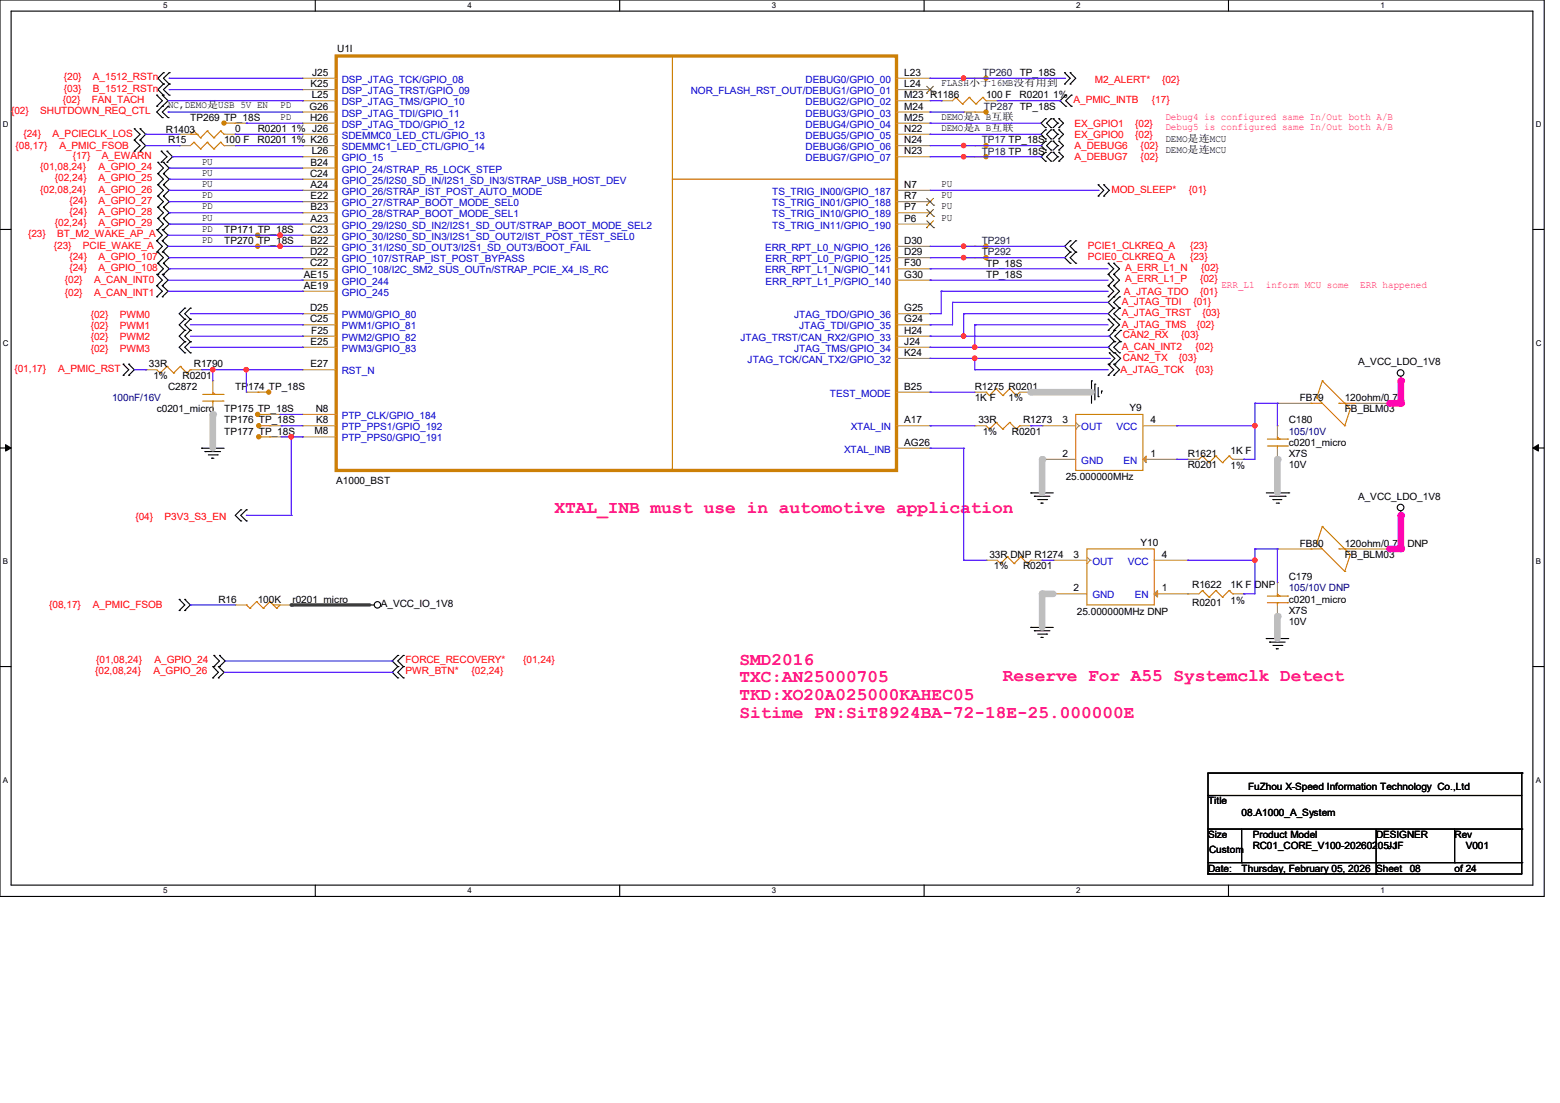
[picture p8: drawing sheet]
<svg xmlns="http://www.w3.org/2000/svg" width="297mm" height="210mm" viewBox="0 0 297 210" stroke-linecap="round" stroke-linejoin="round" font-family="sans-serif">
<path d="M0 0h294v170.7h-294zM2.1 2.1h289.7v166.4h-289.7z" fill="none" stroke="#000" stroke-width=".21"/>
<g fill="#fff">
<path d="M31.1 .2h.8v1.7h-.8z"/>
<path d="M31.1 168.7h.8v1.7h-.8z"/>
</g>
<path d="M60 0v2.1M60 168.5v2.1" fill="none" stroke="#000" stroke-width=".21"/>
<g fill="#fff">
<path d="M89 .2h.8v1.7h-.8z"/>
<path d="M89 168.7h.8v1.7h-.8z"/>
</g>
<path d="M118 0v2.1M118 168.5v2.1" fill="none" stroke="#000" stroke-width=".21"/>
<g fill="#fff">
<path d="M146.9 .2h.8v1.7h-.8z"/>
<path d="M146.9 168.7h.8v1.7h-.8z"/>
</g>
<path d="M175.9 0v2.1M175.9 168.5v2.1" fill="none" stroke="#000" stroke-width=".21"/>
<g fill="#fff">
<path d="M204.9 .2h.8v1.7h-.8z"/>
<path d="M204.9 168.7h.8v1.7h-.8z"/>
</g>
<path d="M233.9 0v2.1M233.9 168.5v2.1" fill="none" stroke="#000" stroke-width=".21"/>
<g fill="#fff">
<path d="M262.8 .2h.9v1.7h-.9z"/>
<path d="M262.8 168.7h.9v1.7h-.9z"/>
<path d="M.6 22.9h1v1.7h-1z"/>
<path d="M292.4 22.9h1.1v1.7h-1.1z"/>
<path d="M.6 64.5h1v1.7h-1z"/>
<path d="M292.4 64.5h1.1v1.7h-1.1z"/>
</g>
<path d="M0 43.7h2.1M291.8 43.7h2.2" fill="none" stroke="#000" stroke-width=".21"/>
<g fill="#fff">
<path d="M.6 106.1h.9v1.7h-.9z"/>
<path d="M292.4 106.1h1v1.7h-1z"/>
</g>
<path d="M0 85.3h2.1M291.8 85.3h2.2" fill="none" stroke="#000" stroke-width=".21"/>
<path d="M1.1 84.7l1 .6-1 .6zM291.8 85.3l1.1-.6v1.2z" fill="#000" stroke="#000" stroke-width=".19"/>
<g fill="#fff">
<path d="M.6 147.7h.9v1.7h-.9z"/>
<path d="M292.4 147.7h1v1.7h-1z"/>
</g>
<g fill="none" stroke="#000" stroke-width=".21">
<path d="M29.8 18.1h.1M29.8 18.1l1.1 1.1-1.1 1M30.9 18.1h.1M30.9 18.1l1.1 1.1-1.1 1M31.1 16h.1M31.1 13.8h.1M31.1 18.1h.1M31.1 13.8l-1 1.1 1 1.1M31.1 16l-1 1.1 1 1M32.2 16h.1M32.2 13.8h.1M32.2 18.1h.1"/>
<path d="M32.2 13.8l-1.1 1.1 1.1 1.1M32.2 16l-1.1 1.1 1.1 1M202.7 13.8h.1M202.7 16h.1M202.7 13.8l1.1 1.1-1.1 1.1M202.9 18.1h.1M202.9 18.1l-1.1 1.1 1.1 1M203.8 13.8h.1M203.8 16h.1M203.8 13.8l1 1.1-1 1.1M204 18.1h.1M204 18.1l-1.1 1.1 1.1 1"/>
<path d="M25.6 24.5h.1M25.6 26.7h.1M25.6 28.8h.1M25.6 24.5l1.1 1.1-1.1 1.1M25.6 26.7l1.1 1-1.1 1.1M26.7 26.7h.1M26.7 24.5h.1M26.7 28.8h.1M26.7 24.5l1 1.1-1 1.1M26.7 26.7l1 1-1 1.1M29.8 20.2h.1M30.1 30.9h.1"/>
<path d="M30.1 33.1h.1M30.1 35.2h.1M30.1 37.3h.1M30.1 39.5h.1M30.1 30.9l1 1.1-1 1.1M30.1 33.1l1 1-1 1.1M30.1 35.2l1 1-1 1.1M30.1 37.3l1 1.1-1 1.1M30.1 39.5l1 1-1 1.1M30.7 28.8h.1M30.7 30.9h.1M30.7 28.8l1.1 1-1.1 1.1"/>
<path d="M30.9 20.2h.1M30.9 22.4h.1M30.9 20.2l-1.1 1.1 1.1 1.1M31.1 33.1h.1M31.1 30.9h.1M31.1 35.2h.1M31.1 37.3h.1M31.1 39.5h.1M31.1 30.9l1.1 1.1-1.1 1.1M31.1 33.1l1.1 1-1.1 1.1M31.1 35.2l1.1 1-1.1 1.1M31.1 37.3l1.1 1.1-1.1 1.1"/>
<path d="M31.1 39.5l1.1 1-1.1 1.1M31.8 30.9h.1M31.8 28.8h.1M31.8 28.8l1.1 1-1.1 1.1M32 20.2h.1M32 22.4h.1M32 20.2l-1.1 1.1 1.1 1.1M199.1 26.9h.1M199.1 28.6h.1M199.1 29h.1M199.1 30.7h.1M199.1 24.7h.1"/>
<path d="M199.1 26.5h.1M199.1 22.6h.1M199.1 24.3h.1M199.1 26.9l-.9 .8 .9 .9M199.1 29l-.9 .8 .9 .9M199.1 24.7l-.9 .9 .9 .9M199.1 22.6l-.9 .9 .9 .8M200.1 26.9h.1M200.1 28.6h.1M200.1 29h.1M200.1 30.7h.1M200.1 24.7h.1"/>
<path d="M200.1 26.5h.1M200.1 22.6h.1M200.1 24.3h.1M200.1 26.9l-.8 .8 .8 .9M200.1 29l-.8 .8 .8 .9M200.1 24.7l-.8 .9 .8 .9M200.1 22.6l-.8 .9 .8 .8M200.5 26.9h.1M200.5 29h.1M200.5 24.7h.1M200.5 22.6h.1M200.5 29l.9 .8"/>
<path d="M200.5 26.9l.9 .8M200.5 24.7l.9 .9M200.5 22.6l.9 .9M201.4 27.7h.1M201.4 29.8h.1M201.4 25.6h.1M201.4 23.5h.1M201.4 27.7l-.9 .9M201.4 29.8l-.9 .9M201.4 23.5l-.9 .8M201.4 25.6l-.9 .9M201.6 28.6h.1"/>
<path d="M201.6 26.9h.1M201.6 30.7h.1M201.6 29h.1M201.6 26.5h.1M201.6 24.7h.1M201.6 24.3h.1M201.6 22.6h.1M201.6 26.9l.9 .8-.9 .9M201.6 24.7l.9 .9-.9 .9M201.6 29l.9 .8-.9 .9M201.6 22.6l.9 .9-.9 .8M202.9 20.2h.1"/>
<path d="M204 20.2h.1M209.1 35.2h.1M209.1 37.3h.1M209.1 35.2l1 1-1 1.1M210.1 35.2h.1M210.1 37.3h.1M210.1 35.2l1.1 1-1.1 1.1M29.8 52.2h.1M29.8 54.4h.1M29.8 56.5h.1M29.8 43.7h.1M29.8 45.8h.1"/>
<path d="M29.8 48h.1M29.8 52.2l1.1 1.1-1.1 1.1M29.8 54.4l1.1 1.1-1.1 1M29.8 43.7l1.1 1.1-1.1 1M29.8 45.8l1.1 1.1-1.1 1.1M30.1 41.6h.1M30.1 48h.1M30.1 50.1h.1M30.1 52.2h.1M30.1 43.7h.1M30.1 48l1 1.1-1 1M30.1 50.1l1 1.1-1 1"/>
<path d="M30.1 41.6l1 1.1-1 1M30.9 54.4h.1M30.9 52.2h.1M30.9 56.5h.1M30.9 45.8h.1M30.9 43.7h.1M30.9 48h.1M30.9 52.2l1.1 1.1-1.1 1.1M30.9 54.4l1.1 1.1-1.1 1M30.9 43.7l1.1 1.1-1.1 1M30.9 45.8l1.1 1.1-1.1 1.1M31.1 41.6h.1"/>
<path d="M31.1 50.1h.1M31.1 48h.1M31.1 52.2h.1M31.1 43.7h.1M31.1 48l1.1 1.1-1.1 1M31.1 50.1l1.1 1.1-1.1 1M31.1 41.6l1.1 1.1-1.1 1M35.2 58.7h.1M35.2 58.7l-1.1 1 1.1 1.1M36.2 58.7h.1M36.2 58.7l-1 1 1 1.1M203.8 48h.1"/>
<path d="M203.8 45.8h.1M203.8 50.1h.1M203.8 45.8l-1.1 1.1 1.1 1.1M203.8 48l-1.1 1.1 1.1 1M204.8 45.8h.1M204.8 48h.1M204.8 50.1h.1M204.8 45.8l-1 1.1 1 1.1M204.8 48l-1 1.1 1 1M211 52.2h.1M211 50.1h.1M211 54.4h.1"/>
<path d="M211 56.5h.1M211 50.1l1 1.1-1 1M211 52.2l1 1.1-1 1.1M211 54.4l1 1.1-1 1M212 52.2h.1M212 50.1h.1M212 54.4h.1M212 56.5h.1M212 58.7h.1M212 50.1l1.1 1.1-1.1 1M212 52.2l1.1 1.1-1.1 1.1M212 54.4l1.1 1.1-1.1 1"/>
<path d="M212 56.5l-1 1.1 1 1.1M212 58.7l-1 1 1 1.1M213.1 58.7h.1M213.1 56.5h.1M213.1 56.5l-1.1 1.1 1.1 1.1M213.1 58.7l-1.1 1 1.1 1.1M23.5 69.3h.1M23.5 71.5h.1M23.5 69.3l1 1.1-1 1.1M24.5 71.5h.1M24.5 69.3h.1M24.5 69.3l1.1 1.1-1.1 1.1"/>
<path d="M35.2 60.8h.1M35.2 62.9h.1M35.2 65.1h.1M35.2 67.2h.1M35.2 60.8l-1.1 1 1.1 1.1M35.2 62.9l-1.1 1.1 1.1 1.1M35.2 65.1l-1.1 1 1.1 1.1M36.2 60.8h.1M36.2 62.9h.1M36.2 65.1h.1M36.2 67.2h.1M36.2 60.8l-1 1 1 1.1"/>
<path d="M36.2 62.9l-1 1.1 1 1.1M36.2 65.1l-1 1 1 1.1M207.8 72.5h.1M207.8 72.5v4.3M208.4 73.2h.1M208.4 73.2v3M209.1 75.5h.1M209.1 73.8v1.7M209.7 74.5h.1M209.7 74.5v.4M211 60.8h.1M211 62.9h.1"/>
<path d="M211 69.3h.1M211 71.5h.1M211 60.8l1 1-1 1.1M211 69.3l1 1.1-1 1.1M211.2 69.3h.1M211.2 67.2h.1M211.2 67.2l1.1 1-1.1 1.1M212 65.1h.1M212 67.2h.1M212 60.8h.1M212 62.9h.1M212 69.3h.1"/>
<path d="M212 71.5h.1M212 65.1l-1 1 1 1.1M212 60.8l1.1 1-1.1 1.1M212 69.3l1.1 1.1-1.1 1.1M212.3 62.9h.1M212.3 65.1h.1M212.3 69.3h.1M212.3 67.2h.1M212.3 62.9l-1.1 1.1 1.1 1.1M212.3 67.2l1.1 1-1.1 1.1M213.1 67.2h.1M213.1 65.1h.1"/>
<path d="M213.1 60.8h.1M213.1 65.1l-1.1 1 1.1 1.1M213.4 65.1h.1M213.4 62.9h.1M213.4 62.9l-1.1 1.1 1.1 1.1M266.7 72.5h.1M266.7 71.7v.8M38.4 85.3h.1M38.4 85.3h4.3M39 86h.1M39 86h3M39.7 86.6h1.7"/>
<path d="M40.3 87.2h.1M40.3 87.2h.4M41.4 86.6h.1M45.8 97.1h.1M45.8 99.2h.1M45.8 97.1l-1 1 1 1.1M46.9 97.1h.1M46.9 99.2h.1M46.9 97.1l-1.1 1 1.1 1.1M196.3 93.9h.1M196.3 93.9h4.2M196.9 94.5h.1"/>
<path d="M196.9 94.5h3M197.6 95.1h1.7M198.2 95.8h.1M198.2 95.8h.4M199.3 95.1h.1M241.1 93.9h4.3M241.7 94.5h3M242.4 95.1h.1M242.4 95.1h1.7M243 95.8h.4M243.4 95.8h.1M244.7 94.5h.1"/>
<path d="M245.4 93.9h.1M266.7 98.1h.1M266.7 97.3v.8M34.1 114.1h.1M34.1 116.2h.1M34.1 114.1l1.1 1.1-1.1 1M35.2 114.1h.1M35.2 116.2h.1M35.2 114.1l1 1.1-1 1M70.4 115.2h.1M70.4 115.2h.8M196.3 119.5h.1"/>
<path d="M196.3 119.5h4.2M0 126.9h2.1M40.5 126.9h.1M40.5 129.1h.1M40.5 126.9l1.1 1.1-1.1 1.1M40.7 124.8h.1M40.7 126.9h.1M40.7 124.8l1.1 1.1-1.1 1M41.6 129.1h.1M41.6 126.9h.1M41.6 126.9l1.1 1.1-1.1 1.1M41.8 126.9h.1"/>
<path d="M41.8 124.8h.1M41.8 124.8l1.1 1.1-1.1 1M75.7 124.8h.1M75.7 126.9h.1M75.7 129.1h.1M75.7 124.8l-1 1.1 1 1M75.7 126.9l-1 1.1 1 1.1M76.8 126.9h.1M76.8 124.8h.1M76.8 129.1h.1M76.8 124.8l-1.1 1.1 1.1 1M76.8 126.9l-1.1 1.1 1.1 1.1"/>
<path d="M196.9 120.1h.1M196.9 120.1h3M197.6 120.7h1.7M198.2 121.4h.1M198.2 121.4h.4M199.3 120.7h.1M241.1 121.6h.1M241.1 121.6h4.3M241.7 122.3h.1M241.7 122.3h3M242.4 122.9h1.7M243 123.5h.1"/>
<path d="M243 123.5h.4M244.1 122.9h.1M291.8 126.9h2.2M230 151.5h.1M230 151.5h59.7M230 157.9h59.7M236.4 157.9v6.4M262 157.9v8.5M276.9 157.9v6.4M289.7 147.2h.1M289.7 157.9h.1M289.7 147.2h-59.7v19.2"/>
<path d="M289.7 147.2v19.2h-59.7M230 166.4h.1M230 164.3h59.7M236.4 164.3h.1M262 164.3h.1M262 166.4h.1M276.9 164.3h.1M289.7 164.3h.1"/>
<circle cx="266.7" cy="71" r=".63"/>
<circle cx="266.7" cy="96.6" r=".63"/>
<circle cx="71.9" cy="115.2" r=".61"/>
</g>
<g fill="#cc8006" stroke="#cc8006" stroke-width=".21">
<circle cx="49.3" cy="83.2" r=".4"/>
<circle cx="49" cy="44.8" r=".4"/>
<circle cx="187.7" cy="14.9" r=".4"/>
<circle cx="187.7" cy="46.9" r=".4"/>
<circle cx="42.7" cy="23.4" r=".4"/>
<circle cx="187.7" cy="49" r=".4"/>
<circle cx="49" cy="46.9" r=".4"/>
<circle cx="187.7" cy="27.7" r=".4"/>
<circle cx="49" cy="78.9" r=".4"/>
<circle cx="187.7" cy="29.8" r=".4"/>
<circle cx="51.2" cy="74.7" r=".4"/>
<circle cx="49.3" cy="81" r=".4"/>
<circle cx="187.7" cy="21.3" r=".4"/>
</g>
<g fill="none" stroke="#cc8006" stroke-width=".21">
<path d="M128 10.7v78.9M182 18.5h.1M182 18.5l-.6 .7M182 18.5l1.3 1.3M183.3 19.8h.1M184.5 18.5h.1M184.5 18.5l-1.2 1.3M184.5 18.5l1.3 1.3M185.6 14.9h.1M185.6 14.9h2.1M185.8 19.8h.1M187.1 18.5h.1"/>
<path d="M187.1 18.5l-1.3 1.3M187.1 18.5l.6 .7M187.7 19.2h.1M36.9 24.9h.1M36.9 27.1h.1M36.9 24.9l-.7 .7h1.3M36.9 24.9l1.3 1.3M36.9 27.1l-.7 .6M36.9 27.1l1.3 1.3M37.5 25.6h.1M38.2 26.2h.1M38.2 28.4h.1"/>
<path d="M39.5 24.9h.1M39.5 27.1h.1M39.5 24.9l-1.3 1.3M39.5 24.9l1.2 1.3M39.5 27.1l-1.3 1.3M39.5 27.1l1.2 1.3M40.7 26.2h.1M40.7 28.4h.1M42 24.9h.1M42 27.1h.1M42 24.9l-1.3 1.3M42 24.9l.7 .7"/>
<path d="M42 27.1l-1.3 1.3M42 27.1l.7 .6M42.7 25.6h.1M42.7 27.7h.1M42.7 23.5h2.1M44.8 23.5h.1M128 34.1h.1M128 34.1h42.7M185.6 27.7h.1M185.6 29.8h.1M185.6 21.3h.1M185.6 27.7h2.1"/>
<path d="M185.6 29.8h2.1M185.6 21.3h2.1M49.1 44.8h2.1M49.1 46.9h2.1M51.2 44.8h.1M51.2 46.9h.1M185.6 46.9h.1M185.6 49.1h.1M185.6 46.9h2.1M185.6 49.1h2.1M29.8 70.4l.7 .6M30.5 71h.1"/>
<path d="M31.8 69.8h.1M31.8 69.8l-1.3 1.2M31.8 69.8l1.3 1.2M33.1 71h.1M34.3 69.8h.1M34.3 69.8l-1.2 1.2M34.3 69.8l1.3 1.2M35.6 71h.1M36.2 70.4h.1M36.2 70.4l-.6 .6M38.6 76.4h3.9M38.6 75.1h3.9"/>
<path d="M40.5 75.1h.1M40.5 76.4h.1M40.5 75.1v-.4l.4 .4M40.5 76.4v.4M40.9 75.1h.1M42.5 76.4h.1M42.5 75.1h.1M49.1 74.7h.1M49.1 78.9h2.1M49.1 74.7h2.1M51.2 78.9h.1M187.7 74.7h.1"/>
<path d="M187.7 74.7l.7 .6M188.4 75.3h.1M189.7 74h.1M189.7 74l1.2 1.3M189.7 74l-1.3 1.3M190.9 75.3h.1M192.2 74h.1M192.2 74l1.3 1.3M192.2 74l-1.3 1.3M193.5 75.3h.1M194.1 74.7l-.6 .6M204.8 78.9h12.8v10.7h-12.8z"/>
<path d="M249.6 76.8h.1M249.6 76.8h2.2M250.7 75.7h.1M250.7 75.7l5.3 5.4M251.8 72.5h.1M251.8 72.5l5.3 5.4-1.1 3.2M251.8 72.5l-1.1 3.2M254.9 76.8h.1M254.9 76.8h3.2M256 76.8h.1M49.3 83.2h2.1M49.3 81.1h2.1"/>
<path d="M51.4 83.2h.1M51.4 81.1h.1M128 89.6h.1M187.7 81.1l.7 .6M188.4 81.7h.1M189.7 80.4h.1M189.7 80.4l-1.3 1.3M189.7 80.4l1.2 1.3M190.9 81.7h.1M192.2 80.4h.1M192.2 80.4l-1.3 1.3M192.2 80.4l1.3 1.3"/>
<path d="M193.5 81.7h.1M194.1 81.1h.1M194.1 81.1l-.6 .6M228.9 86.8h.1M228.9 86.8l-.6 .7M228.9 86.8l1.3 1.3M230.2 88.1h.1M231.5 86.8h.1M231.5 86.8l-1.3 1.3M231.5 86.8l1.2 1.3M232.7 88.1h.1M234 86.8h.1"/>
<path d="M234 86.8l-1.3 1.3M234 86.8l.7 .7M234.7 87.5h.1M241.3 84.9h3.9M241.3 83.6h3.9M243.2 83.6h.1M243.2 84.9h.1M243.2 83.6v-.4l.4 .4M243.2 84.9v.4M243.6 83.6h.1M245.2 84.9h.1M245.2 83.6h.1"/>
<path d="M256 81.1h.1M46.9 115.2h.1M46.9 115.2l.7 .6M47.6 115.8h.1M48.9 114.6h.1M48.9 114.6l1.2 1.2M48.9 114.6l-1.3 1.2M50.1 115.8h.1M51.4 114.6h.1M51.4 114.6l1.3 1.2M51.4 114.6l-1.3 1.2M52 115.2h.1"/>
<path d="M52 115.2h1.3l-.6 .6M52.7 115.8h.1M189.9 106.7l.6 .6M190.5 107.3h.1M191.8 106h.1M191.8 106l-1.3 1.3M191.8 106l1.3 1.3M193.1 107.3h.1M194.4 106h.1M194.4 106l-1.3 1.3M194.4 106l1.2 1.3M195.6 107.3h.1"/>
<path d="M196.3 106.7h.1M196.3 106.7l-.7 .6M206.9 104.5h12.9v10.7h-12.9zM228.9 112.4h.1M228.9 112.4l-.6 .7M228.9 112.4l1.3 1.3M230.2 113.7h.1M231.5 112.4h.1M231.5 112.4l-1.3 1.3M231.5 112.4l1.2 1.3M232.7 113.7h.1M234 112.4h.1"/>
<path d="M234 112.4l-1.3 1.3M234 112.4l.7 .7M234.7 113.1h.1M241.3 114.8h3.9M241.3 113.5h3.9M243.2 113.5h.1M243.2 114.8h.1M243.2 113.5v-.4l.4 .4M243.2 114.8v.4M243.6 113.5h.1M245.2 114.8h.1M245.2 113.5h.1"/>
<path d="M249.6 104.5h.1M249.6 104.5h2.2M250.7 103.5h.1M250.7 103.5l5.3 5.3M251.8 100.2h.1M251.8 100.2l5.3 5.4-1.1 3.2M251.8 100.2l-1.1 3.3M254.9 104.5h.1M254.9 104.5h3.2M256 108.8h.1M256 104.5h.1"/>
</g>
<g fill="none" stroke="#a84" stroke-width=".21">
<path d="M57.6 14.9h.1M57.6 17.1h.1M57.6 19.2h.1M57.6 14.9h6.4M57.6 19.2h6.4M57.6 17.1h6.4M170.7 14.9h6.4M170.7 19.2h6.4M170.7 17.1h6.4M177.1 14.9h.1M177.1 17.1h.1M177.1 19.2h.1"/>
<path d="M179.2 19.2h.1M179.2 19.2h2.2M183.5 14.9h.1M183.5 14.9h2.1M187.7 19.2h2.2M189.9 19.2h.1M34.1 25.6h.1M34.1 27.7h.1M34.1 25.6h2.1M34.1 27.7h2.1M42.7 25.6h2.1M42.7 27.7h2.1"/>
<path d="M44.8 25.6h.1M44.8 27.7h.1M44.8 23.5h2.1M46.9 23.5h.1M57.6 21.3h.1M57.6 23.5h.1M57.6 25.6h.1M57.6 27.7h.1M57.6 29.8h.1M57.6 32h.1M57.6 34.1h.1M57.6 36.2h.1"/>
<path d="M57.6 38.4h.1M57.6 25.6h6.4M57.6 27.7h6.4M57.6 23.5h6.4M57.6 29.8h6.4M57.6 21.3h6.4M57.6 36.2h6.4M57.6 38.4h6.4M57.6 32h6.4M57.6 34.1h6.4M170.7 25.6h6.4M170.7 27.7h6.4"/>
<path d="M170.7 23.5h6.4M170.7 29.8h6.4M170.7 21.3h6.4M170.7 36.2h6.4M170.7 38.4h6.4M177.1 21.3h.1M177.1 23.5h.1M177.1 25.6h.1M177.1 27.7h.1M177.1 29.8h.1M177.1 36.2h.1M177.1 38.4h.1"/>
<path d="M183.5 27.7h.1M183.5 29.8h.1M183.5 21.3h.1M183.5 27.7h2.1M183.5 29.8h2.1M183.5 21.3h2.1M51.2 44.8h2.1M51.2 46.9h2.1M53.3 44.8h.1M53.3 46.9h.1M57.6 59.7h.1M57.6 40.5h.1"/>
<path d="M57.6 42.7h.1M57.6 44.8h.1M57.6 46.9h.1M57.6 49.1h.1M57.6 51.2h.1M57.6 55.5h.1M57.6 53.3h.1M57.6 44.8h6.4M57.6 46.9h6.4M57.6 49.1h6.4M57.6 40.5h6.4M57.6 42.7h6.4"/>
<path d="M57.6 51.2h6.4M57.6 53.3h6.4M57.6 59.7h6.4M57.6 55.5h6.4M170.7 46.9h6.4M170.7 49.1h6.4M170.7 40.5h6.4M170.7 42.7h6.4M170.7 51.2h6.4M170.7 53.3h6.4M170.7 59.7h6.4M177.1 40.5h.1"/>
<path d="M177.1 42.7h.1M177.1 46.9h.1M177.1 49.1h.1M177.1 51.2h.1M177.1 53.3h.1M177.1 59.7h.1M183.5 46.9h.1M183.5 49.1h.1M183.5 46.9h2.1M183.5 49.1h2.1M27.7 70.4h.1M27.7 70.4h2.1"/>
<path d="M36.2 70.4h2.2M38.4 70.4h.1M40.5 72.5h.1M40.5 78.9h.1M40.5 72.5v2.2M40.5 76.8v2.1M46.9 74.7h.1M46.9 74.7h2.2M51.2 78.9h2.1M53.3 78.9h.1M57.6 78.9h.1M57.6 61.8h.1"/>
<path d="M57.6 64h.1M57.6 66.1h.1M57.6 70.4h.1M57.6 70.4h6.4M57.6 78.9h6.4M57.6 61.8h6.4M57.6 64h6.4M57.6 66.1h6.4M170.7 74.7h6.4M170.7 61.8h6.4M170.7 64h6.4M170.7 66.1h6.4"/>
<path d="M170.7 68.2h6.4M177.1 74.7h.1M177.1 61.8h.1M177.1 64h.1M177.1 66.1h.1M177.1 68.2h.1M185.6 74.7h.1M185.6 74.7h2.1M194.1 74.7h2.2M196.3 74.7h.1M243.2 76.8h.1M243.2 76.8h6.4"/>
<path d="M258.1 76.8h6.4M264.5 76.8h.1M51.4 83.2h2.2M51.4 81.1h2.2M53.6 83.2h.1M53.6 81.1h.1M57.6 83.2h.1M57.6 81.1h.1M57.6 83.2h6.4M57.6 81.1h6.4M170.7 81.1h6.4M170.7 85.3h6.4"/>
<path d="M177.1 81.1h.1M177.1 85.3h.1M185.6 81.1h.1M185.6 81.1h2.1M194.1 81.1h2.2M196.3 81.1h.1M198.4 81.1h.1M198.4 87.5h.1M198.4 81.1h6.4M198.4 87.5h6.4M204.8 81.7h.1M204.8 80.4l.6 .7"/>
<path d="M205.4 81.1h.1M205.4 81.1l-.6 .6M217.6 81.1h6.4M217.6 87.5h6.4M224 81.1h.1M224 87.5h.1M226.1 87.5h.1M226.1 87.5h2.2M234.7 87.5h2.1M236.8 87.5h.1M243.2 81.1h.1M243.2 87.5h.1"/>
<path d="M243.2 81.1v2.1M243.2 85.3v2.2M44.8 115.2h.1M44.8 115.2h2.1M53.3 115.2h2.2M55.5 115.2h.1M187.7 106.7h.1M187.7 106.7h2.2M196.3 106.7h2.1M198.4 106.7h.1M200.5 106.7h.1M200.5 113.1h.1"/>
<path d="M200.5 106.7h6.4M200.5 113.1h6.4M206.9 107.3h.1M206.9 106l.7 .7M207.6 106.7h.1M207.6 106.7l-.7 .6M219.8 106.7h6.3M219.8 113.1h8.5M226.1 106.7h.1M226.1 113.1h.1M234.7 113.1h2.1M236.8 113.1h.1"/>
<path d="M243.2 110.9h.1M243.2 117.3h.1M243.2 104.5h.1M243.2 110.9v2.2M243.2 115.2v2.1M243.2 104.5h6.4M258.1 104.5h6.4M264.5 104.5h.1"/>
</g>
<g fill="#a84" stroke="#a84" stroke-width=".21">
<path d="M219.8 113.1l.6-.7v1.3z"/>
<path d="M218.2 86.8v1.3l-.6-.6z"/>
</g>
<path d="M64 10.7h106.7v78.9h-106.7z" fill="none" stroke="#cc8006" stroke-width=".64"/>
<g fill="none" stroke="#804000" stroke-width=".19">
<path d="M176.4 17.7h.1M176.4 16.4l1.4 1.3M177.7 16.4l-1.3 1.3M177.8 17.7h.1M176.4 39.1h.1M176.4 37.8l1.4 1.3M176.4 39.9l1.4 1.3M177.7 37.8l-1.3 1.3M177.7 39.9l-1.3 1.3M177.8 39.1h.1M176.4 41.2h.1M176.4 43.3h.1"/>
<path d="M176.4 42l1.4 1.3M177.7 42l-1.3 1.3M177.8 41.2h.1M177.8 43.3h.1"/>
</g>
<path d="M46.9 70.4h.1M46.9 70.4h10.7M177.1 74.7h.1M177.1 74.7h8.5" fill="none" stroke="#4200ff" stroke-width=".21"/>
<path d="M196.3 74.7h11.5" fill="none" stroke="#c0c0c0" stroke-width="1.3"/>
<circle cx="196.3" cy="74.7" r=".64" fill="#c0c0c0"/>
<path d="M177.1 81.1h.1M177.1 85.3h.1M177.1 81.1h8.5M177.1 85.3h6.4M196.3 81.1h.1M196.3 81.1h2.1" fill="none" stroke="#4200ff" stroke-width=".21"/>
<path d="M198.4 87.5v6.4" fill="none" stroke="#c0c0c0" stroke-width="1.3"/>
<circle cx="198.4" cy="87.5" r=".64" fill="#c0c0c0"/>
<g fill="none" stroke="#4200ff" stroke-width=".21">
<path d="M32.2 14.9h.1M32.2 17.1h.1M32.2 14.9h25.4M32.2 17.1h25.4M32.2 32h.1M32.2 34.1h.1M32.2 36.2h.1M32.2 38.4h.1M32.2 32h25.4M32.2 34.1h25.4M32.2 36.2h25.4M32.2 38.4h25.4"/>
<path d="M177.1 27.7h6.4M177.1 29.8h6.4M183.5 27.7h.1M183.5 29.8h.1M32.2 40.5h.1M32.2 42.7h.1M32.2 49.1h.1M32.2 51.2h.1M32.2 40.5h25.4M32.2 42.7h25.4M32.2 49.1h25.4M32.2 51.2h25.4"/>
<path d="M177.1 51.2h.1M177.1 53.3h.1M177.1 49.1h6.4M177.1 51.2h33.9M177.1 46.9h6.4M177.1 53.3h33.9M183.5 46.9h.1M183.5 49.1h.1M238.9 76.8h.1M238.9 76.8h4.3M183.5 85.3h.1M183.5 85.3v21.4"/>
<path d="M224 87.5h.1M224 87.5h2.1M183.5 106.7h.1M183.5 106.7h4.2M198.4 106.7h.1M198.4 106.7h2.1"/>
</g>
<path d="M198.4 113.1h2.1" fill="none" stroke="#c0c0c0" stroke-width="1.3"/>
<circle cx="198.4" cy="113.1" r=".64" fill="#c0c0c0"/>
<path d="M198.4 113.1v6.4" fill="none" stroke="#c0c0c0" stroke-width="1.3"/>
<circle cx="198.4" cy="113.1" r=".64" fill="#c0c0c0"/>
<g fill="none" stroke="#4200ff" stroke-width=".21">
<path d="M32 19.2h25.6M57.6 19.2h.1M177.1 14.9h.1M177.1 19.2h2.1M177.1 14.9h6.4M179.2 19.2h.1M189.9 19.2h11.9M201.8 19.2h.1M27.7 25.6h.1M27.7 25.6h6.4M32.9 29.8h.1M32.9 29.8h24.7"/>
<path d="M44.8 25.6h.1M44.8 25.6h12.8M177.1 21.3h.1M177.1 21.3h6.4M32 55.5h25.6M32 53.3h25.6M57.6 53.3h.1M57.6 55.5h.1M177.1 59.7h.1M179.2 55.5h.1M179.2 55.5v4.2h-2.1M179.2 55.5h31.8"/>
<path d="M181.4 57.6h.1M181.4 57.6v4.2h-4.3M181.4 57.6h29.6M183.5 59.7h.1M183.5 59.7v4.3M183.5 59.7h27.5M40.5 70.4h.1M40.5 70.4h6.4M46.9 70.4h.1M46.9 70.4v4.3M177.1 61.8h.1M177.1 64h.1"/>
<path d="M177.1 66.1h.1M177.1 68.2h.1M177.1 64h34.1M177.1 66.1h33.9M177.1 68.2h34.1M185.6 68.2h.1M185.6 70.4h.1M185.6 61.8h.1M185.6 61.8h25.4M185.6 61.8v4.3M185.6 68.2v2.2M185.6 70.4h25.4"/>
<path d="M211 66.1h.1M211.2 64h.1M211.2 68.2h.1M238.9 76.8h.1M238.9 76.8v4.3h-14.9M224 81.1h.1M226.1 106.7h.1M226.1 106.7h12.8"/>
</g>
<g fill="#f00" stroke="#f00" stroke-width=".21">
<circle cx="183.5" cy="64" r=".4"/>
<circle cx="185.6" cy="66.1" r=".4"/>
<circle cx="185.6" cy="68.2" r=".4"/>
<circle cx="46.9" cy="70.4" r=".4"/>
</g>
<path d="M243.2 87.5v6.4" fill="none" stroke="#c0c0c0" stroke-width="1.3"/>
<circle cx="243.2" cy="87.5" r=".64" fill="#c0c0c0"/>
<path d="M243.2 117.3v4.3" fill="none" stroke="#c0c0c0" stroke-width="1.3"/>
<circle cx="243.2" cy="117.3" r=".64" fill="#c0c0c0"/>
<path d="M238.9 106.7h.1M238.9 106.7v6.4" fill="none" stroke="#4200ff" stroke-width=".21"/>
<circle cx="238.9" cy="106.7" r=".4" fill="#f00" stroke="#f00" stroke-width=".21"/>
<path d="M266.7 72.5v4.3" fill="none" stroke="#f0f" stroke-width="1.3"/>
<circle cx="266.7" cy="72.5" r=".64" fill="#f0f"/>
<path d="M266.7 98.1v6.4" fill="none" stroke="#f0f" stroke-width="1.3"/>
<circle cx="266.7" cy="98.1" r=".64" fill="#f0f"/>
<g fill="none" stroke="#4200ff" stroke-width=".21">
<path d="M36.2 59.7h21.4M57.6 59.7h.1M25.6 70.4h2.1M27.7 70.4h.1M36.2 61.8h21.4M36.2 66.1h21.4M36.2 64h21.4M40.5 70.4h.1M40.5 70.4v2.1M57.6 61.8h.1M57.6 66.1h.1M57.6 64h.1"/>
<path d="M243.2 76.8h.1M243.2 76.8v4.3M236.8 87.5h.1M238.9 81.1h.1M238.9 81.1v6.4h-2.1M236.8 113.1h.1M236.8 113.1h2.1M238.9 104.5h.1M238.9 104.5v2.2M238.9 104.5h4.3M243.2 104.5h.1M243.2 104.5v6.4"/>
</g>
<circle cx="238.9" cy="81" r=".4" fill="#f00" stroke="#f00" stroke-width=".21"/>
<path d="M40.5 78.9v6.4" fill="none" stroke="#c0c0c0" stroke-width="1.3"/>
<circle cx="40.5" cy="78.9" r=".64" fill="#c0c0c0"/>
<g fill="none" stroke="#4200ff" stroke-width=".21">
<path d="M44.8 27.7h12.8M46.9 23.5h.1M46.9 23.5h10.7M57.6 27.7h.1M53.3 46.9h.1M53.3 44.8h.1M53.3 46.9h4.3M53.3 44.8h4.3M53.3 78.9h.1M53.3 78.9h4.3M53.6 81.1h.1M53.6 83.2h1.9"/>
<path d="M53.6 81.1h4M55.5 83.2h.1"/>
</g>
<path d="M264.5 104.5h2.2" fill="none" stroke="#f0f" stroke-width="1.3"/>
<circle cx="266.7" cy="104.5" r=".64" fill="#f0f"/>
<path d="M177.1 36.2h32M209.1 36.2h.1M38.4 70.4h2.1M40.5 70.4h.1" fill="none" stroke="#4200ff" stroke-width=".21"/>
<circle cx="40.5" cy="70.4" r=".4" fill="#f00" stroke="#f00" stroke-width=".21"/>
<path d="M264.5 76.8h2.2" fill="none" stroke="#f0f" stroke-width="1.3"/>
<circle cx="266.7" cy="76.8" r=".64" fill="#f0f"/>
<path d="M46.9 98.1h.1M46.9 98.1h8.6M55.5 98.1h.1M57.6 83.2h.1M57.6 83.2h-2.1v14.9" fill="none" stroke="#4200ff" stroke-width=".21"/>
<circle cx="55.4" cy="83.2" r=".4" fill="#f00" stroke="#f00" stroke-width=".21"/>
<path d="M55.5 115.2h14.9" fill="none" stroke="#008040" stroke-width=".64"/>
<circle cx="55.5" cy="115.2" r=".32" fill="#008040"/>
<g fill="none" stroke="#4200ff" stroke-width=".21">
<path d="M183.5 14.9h19.2M202.7 14.9h.1M27.7 27.7h6.4M32 21.3h.1M32 21.3h25.6M34.1 27.7h.1M177.1 25.6h.1M177.1 23.5h.1M177.1 25.6h21.1M177.1 23.5h21.1M183.5 27.7h14.7M183.5 29.8h14.7"/>
<path d="M198.2 29.8h.1M198.2 27.7h.1M32 44.8h.1M32 46.9h.1M32 44.8h21.3M32 46.9h21.3M183.5 46.9h19.2M183.5 49.1h19.2M202.7 49.1h.1M202.7 46.9h.1M36.2 115.2h.1M36.2 115.2h8.6"/>
<path d="M42.7 128h32M42.9 125.9h31.8M74.7 128h.1M74.7 125.9h.1"/>
</g>
<g fill="#f00" stroke="#f00" stroke-width=".21">
<circle cx="183.5" cy="29.8" r=".4"/>
<circle cx="183.5" cy="27.7" r=".4"/>
<circle cx="53.3" cy="44.8" r=".4"/>
<circle cx="53.3" cy="46.9" r=".4"/>
<circle cx="183.5" cy="14.9" r=".4"/>
<circle cx="183.5" cy="49" r=".4"/>
<circle cx="183.5" cy="46.9" r=".4"/>
<circle cx="183.5" cy="64" r=".4"/>
<circle cx="185.6" cy="66.1" r=".4"/>
<circle cx="185.6" cy="68.2" r=".4"/>
<circle cx="46.9" cy="70.4" r=".4"/>
<circle cx="238.9" cy="106.7" r=".4"/>
<circle cx="238.9" cy="81" r=".4"/>
<circle cx="40.5" cy="70.4" r=".4"/>
<circle cx="55.4" cy="83.2" r=".4"/>
</g>
<g font-size="3.4" fill="#ff0080">
<text x="105.6" y="97.7">XTAL_INB must use in automotive application</text>
<text x="140.8" y="126.5">SMD2016</text>
<text x="140.8" y="129.9">TXC:AN25000705</text>
<text x="190.9" y="129.7">Reserve For A55 Systemclk Detect</text>
<text x="140.8" y="133.3">TKD:XO20A025000KAHEC05</text>
<text x="140.8" y="136.7">Sitime PN:SiT8924BA-72-18E-25.000000E</text>
</g>
<g font-size="1.9">
<text x="64.2" y="10">U1I</text>
<text x="59.1" y="16.6">K25</text>
<text x="59.4" y="14.4">J25</text>
<text x="172.2" y="14.4">L23</text>
<text x="172.2" y="16.6">L24</text>
<text x="179.2" y="16.4">FLASH小于16MB没有用到</text>
<text x="194.1" y="14.5">TP_18S</text>
<text x="32" y="20.7">NC,DEMO是USB 5V EN</text>
<text x="36.2" y="23">TP269 TP_18S</text>
<text x="53.3" y="20.7">PD</text>
<text x="53.3" y="22.8">PD</text>
<text x="58.9" y="20.9">G26</text>
<text x="59.1" y="23">H26</text>
<text x="59.4" y="18.7">L25</text>
<text x="172.2" y="18.7">M23 R1186</text>
<text x="172.2" y="20.9">M24</text>
<text x="172.2" y="23">M25</text>
<text x="179.2" y="22.8">DEMO是A B互联</text>
<text x="187.7" y="18.8">100 F</text>
<text x="194.1" y="18.8">R0201 1%</text>
<text x="31.6" y="25.4">R1403</text>
<text x="32" y="27.3">R15</text>
<text x="42.7" y="27.3">100 F</text>
<text x="44.8" y="25.1">0</text>
<text x="49.1" y="27.3">R0201 1% K26</text>
<text x="49.1" y="25.1">R0201 1% J26</text>
<text x="59.4" y="29.4">L26</text>
<text x="172.2" y="25.1">N22</text>
<text x="172.2" y="27.3">N24</text>
<text x="172.2" y="29.4">N23</text>
<text x="179.2" y="24.9">DEMO是A B互联</text>
<text x="221.9" y="29.2">DEMO是连MCU</text>
<text x="221.9" y="27.1">DEMO是连MCU</text>
<text x="38.4" y="31.3">PU</text>
<text x="38.4" y="33.5">PU</text>
<text x="38.4" y="35.6">PU</text>
<text x="59.1" y="33.7">C24</text>
<text x="59.1" y="31.5">B24</text>
<text x="59.1" y="35.8">A24</text>
<text x="172.2" y="35.8">N7</text>
<text x="179.2" y="35.6">PU</text>
<text x="38.4" y="42">PU</text>
<text x="38.4" y="37.7">PD</text>
<text x="38.4" y="39.9">PD</text>
<text x="59.1" y="37.9">E22</text>
<text x="59.1" y="40">B23</text>
<text x="172.2" y="37.9">R7</text>
<text x="172.2" y="40">P7</text>
<text x="179.2" y="37.7">PU</text>
<text x="179.2" y="39.9">PU</text>
<text x="179.2" y="42">PU</text>
<text x="38.4" y="44.2">PD</text>
<text x="38.4" y="46.3">PD</text>
<text x="42.7" y="44.4">TP171 TP_18S</text>
<text x="42.7" y="46.5">TP270 TP_18S</text>
<text x="59.1" y="44.3">C23</text>
<text x="59.1" y="42.2">A23</text>
<text x="59.1" y="46.4">B22</text>
<text x="172.2" y="42.2">P6</text>
<text x="172.2" y="46.4">D30</text>
<text x="57.9" y="52.9">AE15</text>
<text x="59.1" y="48.6">D22</text>
<text x="59.1" y="50.7">C22</text>
<text x="172.2" y="48.6">D29</text>
<text x="172.2" y="50.7">F30</text>
<text x="172.2" y="52.9">G30</text>
<text x="187.7" y="50.8">TP_18S</text>
<text x="187.7" y="52.9">TP_18S</text>
<text x="57.9" y="55">AE19</text>
<text x="59.1" y="59.3">D25</text>
<text x="172.2" y="59.3">G25</text>
<text x="59.1" y="61.4">C25</text>
<text x="59.1" y="65.7">E25</text>
<text x="59.3" y="63.5">F25</text>
<text x="172.2" y="61.4">G24</text>
<text x="172.2" y="63.5">H24</text>
<text x="172.2" y="65.7">J24</text>
<text x="28.4" y="69.9">33R</text>
<text x="36.9" y="69.9">R1790</text>
<text x="59.1" y="69.9">E27</text>
<text x="172.2" y="67.8">K24</text>
<text x="258.6" y="69.5">A_VCC_LDO_1V8</text>
<text x="29.2" y="72.1">1%</text>
<text x="32" y="74.2">C2872</text>
<text x="34.8" y="72.1">R0201</text>
<text x="44.8" y="74.2">TP174 TP_18S</text>
<text x="172.2" y="74.2">B25</text>
<text x="185.6" y="74.2">R1275 R0201</text>
<text x="185.6" y="76.4">1K F</text>
<text x="192" y="76.4">1%</text>
<text x="247.5" y="76.4">FB79</text>
<text x="256" y="76.4">120ohm/0.7A</text>
<text x="29.8" y="78.5">c0201_micro</text>
<text x="42.7" y="82.8">TP177 TP_18S</text>
<text x="42.7" y="78.5">TP175 TP_18S</text>
<text x="42.7" y="80.6">TP176 TP_18S</text>
<text x="59.9" y="82.7">M8</text>
<text x="60.1" y="78.4">N8</text>
<text x="60.2" y="80.6">K8</text>
<text x="172.2" y="80.6">A17</text>
<text x="186.3" y="80.6">33R</text>
<text x="187.1" y="82.8">1%</text>
<text x="192.7" y="82.8">R0201</text>
<text x="194.8" y="80.6">R1273</text>
<text x="202.3" y="80.6">3</text>
<text x="215.1" y="78.3">Y9</text>
<text x="219.1" y="80.6">4</text>
<text x="245.4" y="80.6">C180</text>
<text x="256" y="78.5">FB_BLM03</text>
<text x="172.2" y="84.9">AG26</text>
<text x="202.3" y="87">2</text>
<text x="219.1" y="87">1</text>
<text x="226.1" y="87">R1621</text>
<text x="226.1" y="89.2">R0201</text>
<text x="234.3" y="86.4">1K F</text>
<text x="234.3" y="89.4">1%</text>
<text x="245.4" y="84.9">c0201_micro</text>
<text x="245.4" y="87">X7S</text>
<text x="245.4" y="89.2">10V</text>
<text x="64" y="92.2">A1000_BST</text>
<text x="202.9" y="91.5">25.000000MHz</text>
<text x="258.6" y="95.1">A_VCC_LDO_1V8</text>
<text x="188.4" y="106.2">33R DNP R1274</text>
<text x="204.4" y="106.2">3</text>
<text x="217.2" y="103.9">Y10</text>
<text x="221.2" y="106.2">4</text>
<text x="247.5" y="104.1">FB80</text>
<text x="256" y="106.2">FB_BLM03</text>
<text x="256" y="104.1">120ohm/0.7A DNP</text>
<text x="189.2" y="108.4">1%</text>
<text x="194.8" y="108.4">R0201</text>
<text x="204.4" y="112.6">2</text>
<text x="221.2" y="112.6">1</text>
<text x="227" y="112">R1622</text>
<text x="234.3" y="112">1K F DNP</text>
<text x="245.4" y="110.5">C179</text>
<text x="41.6" y="114.8">R16</text>
<text x="49.1" y="114.8">100K</text>
<text x="55.7" y="114.8">r0201_micro</text>
<text x="72.5" y="115.6">A_VCC_IO_1V8</text>
<text x="205" y="117.1">25.000000MHz DNP</text>
<text x="227" y="115.4">R0201</text>
<text x="234.3" y="115">1%</text>
<text x="245.4" y="114.8">c0201_micro</text>
<text x="245.4" y="116.9">X7S</text>
<text x="245.4" y="119">10V</text>
<text x="230" y="153.2">Title</text>
<text x="236.4" y="155.3">08.A1000_A_System</text>
<text x="237.7" y="150.4">FuZhou X-Speed Information Technology Co.,Ltd</text>
<text x="230" y="159.6">Size</text>
<text x="238.5" y="161.7">RC01_CORE_V100-20260205-1</text>
<text x="238.5" y="159.6">Product Model</text>
<text x="262" y="159.6">DESIGNER</text>
<text x="264.1" y="161.7">JJF</text>
<text x="277" y="159.6">Rev</text>
<text x="279.1" y="161.7">V001</text>
<text x="230" y="165.9">Date:</text>
<text x="230.2" y="162.4">Custom</text>
<text x="236.4" y="165.9">Thursday, February 05, 2026</text>
<text x="262" y="165.9">Sheet</text>
<text x="268.4" y="165.9">08</text>
<text x="277" y="165.9">of 24</text>
</g>
<g font-size="1.9" fill="#f00">
<text x="12.1" y="15.3">{20}</text>
<text x="12.1" y="17.5">{03}</text>
<text x="17.7" y="15.3">A_1512_RSTn</text>
<text x="17.7" y="17.5">B_1512_RSTn</text>
<text x="208.5" y="15.7">M2_ALERT*</text>
<text x="221.2" y="15.7">{02}</text>
<text x="2.1" y="21.7">{02}</text>
<text x="7.7" y="21.7">SHUTDOWN_REQ_CTL</text>
<text x="11.9" y="19.6">{02}</text>
<text x="17.5" y="19.6">FAN_TACH</text>
<text x="204.4" y="19.6">A_PMIC_INTB</text>
<text x="219.3" y="19.6">{17}</text>
<text x="3" y="28.4">{08,17}</text>
<text x="4.4" y="26">{24}</text>
<text x="10" y="26">A_PCIECLK_LOS</text>
<text x="11.3" y="28.4">A_PMIC_FSOB</text>
<text x="204.6" y="28.4">A_DEBUG6</text>
<text x="204.6" y="26.2">EX_GPIO0</text>
<text x="204.6" y="24.1">EX_GPIO1</text>
<text x="216.1" y="26.2">{02}</text>
<text x="216.1" y="24.1">{02}</text>
<text x="217.2" y="28.4">{02}</text>
<text x="7.7" y="32.4">{01,08,24}</text>
<text x="10.5" y="34.5">{02,24}</text>
<text x="13.8" y="30.3">{17}</text>
<text x="18.8" y="32.4">A_GPIO_24</text>
<text x="18.8" y="34.5">A_GPIO_25</text>
<text x="19.4" y="30.3">A_EWARN</text>
<text x="204.6" y="30.5">A_DEBUG7</text>
<text x="217.2" y="30.5">{02}</text>
<text x="7.7" y="36.7">{02,08,24}</text>
<text x="13.2" y="38.8">{24}</text>
<text x="13.2" y="40.9">{24}</text>
<text x="18.8" y="36.7">A_GPIO_26</text>
<text x="18.8" y="38.8">A_GPIO_27</text>
<text x="18.8" y="40.9">A_GPIO_28</text>
<text x="211.6" y="36.7">MOD_SLEEP*</text>
<text x="226.4" y="36.7">{01}</text>
<text x="5.3" y="45.2">{23}</text>
<text x="10.2" y="47.3">{23}</text>
<text x="10.5" y="43.1">{02,24}</text>
<text x="10.9" y="45.2">BT_M2_WAKE_AP_A</text>
<text x="15.8" y="47.3">PCIE_WAKE_A</text>
<text x="18.8" y="43.1">A_GPIO_29</text>
<text x="207.1" y="47.3">PCIE1_CLKREQ_A</text>
<text x="226.6" y="47.3">{23}</text>
<text x="12.4" y="53.9">{02}</text>
<text x="13.2" y="49.5">{24}</text>
<text x="13.2" y="51.6">{24}</text>
<text x="17.9" y="53.9">A_CAN_INT0</text>
<text x="18.8" y="49.5">A_GPIO_107</text>
<text x="18.8" y="51.6">A_GPIO_108</text>
<text x="207.1" y="49.5">PCIE0_CLKREQ_A</text>
<text x="214.2" y="51.6">A_ERR_L1_N</text>
<text x="214.2" y="53.7">A_ERR_L1_P</text>
<text x="226.6" y="49.5">{23}</text>
<text x="228.5" y="53.7">{02}</text>
<text x="228.7" y="51.6">{02}</text>
<text x="12.4" y="56.3">{02}</text>
<text x="17.9" y="56.3">A_CAN_INT1</text>
<text x="213.6" y="58">A_JTAG_TDI</text>
<text x="214" y="56.1">A_JTAG_TDO</text>
<text x="227.2" y="58">{01}</text>
<text x="228.5" y="56.1">{01}</text>
<text x="17.3" y="60.6">{02}</text>
<text x="17.3" y="62.7">{02}</text>
<text x="17.3" y="64.8">{02}</text>
<text x="22.8" y="60.6">PWM0</text>
<text x="22.8" y="62.7">PWM1</text>
<text x="22.8" y="64.8">PWM2</text>
<text x="213.6" y="62.5">A_JTAG_TMS</text>
<text x="213.6" y="60.2">A_JTAG_TRST</text>
<text x="213.8" y="64.4">CAN2_RX</text>
<text x="224.9" y="64.4">{03}</text>
<text x="227.8" y="62.5">{02}</text>
<text x="228.9" y="60.2">{03}</text>
<text x="2.8" y="70.8">{01,17}</text>
<text x="11.1" y="70.8">A_PMIC_RST</text>
<text x="17.3" y="67">{02}</text>
<text x="22.8" y="67">PWM3</text>
<text x="213.4" y="71">A_JTAG_TCK</text>
<text x="213.6" y="66.5">A_CAN_INT2</text>
<text x="213.8" y="68.7">CAN2_TX</text>
<text x="224.4" y="68.7">{03}</text>
<text x="227.6" y="71">{03}</text>
<text x="227.6" y="66.5">{02}</text>
<text x="25.8" y="99">{04}</text>
<text x="31.3" y="99">P3V3_S3_EN</text>
<text x="9.4" y="115.8">{08,17}</text>
<text x="17.7" y="115.8">A_PMIC_FSOB</text>
<text x="18.1" y="128.4">{02,08,24}</text>
<text x="18.3" y="126.3">{01,08,24}</text>
<text x="29.2" y="128.4">A_GPIO_26</text>
<text x="29.4" y="126.3">A_GPIO_24</text>
<text x="77.2" y="126.3">FORCE_RECOVERY*</text>
<text x="77.2" y="128.4">PWR_BTN*</text>
<text x="89.8" y="128.4">{02,24}</text>
<text x="99.6" y="126.3">{01,24}</text>
</g>
<g font-size="1.9" fill="#00c">
<text x="65.1" y="15.7">DSP_JTAG_TCK/GPIO_08</text>
<text x="65.1" y="17.9">DSP_JTAG_TRST/GPIO_09</text>
<text x="131.5" y="17.9">NOR_FLASH_RST_OUT/DEBUG1/GPIO_01</text>
<text x="153.4" y="15.7">DEBUG0/GPIO_00</text>
<text x="65.1" y="20">DSP_JTAG_TMS/GPIO_10</text>
<text x="65.1" y="22.2">DSP_JTAG_TDI/GPIO_11</text>
<text x="153.4" y="20">DEBUG2/GPIO_02</text>
<text x="153.4" y="22.2">DEBUG3/GPIO_03</text>
<text x="65.1" y="24.3">DSP_JTAG_TDO/GPIO_12</text>
<text x="65.1" y="26.4">SDEMMC0_LED_CTL/GPIO_13</text>
<text x="65.1" y="28.6">SDEMMC1_LED_CTL/GPIO_14</text>
<text x="153.4" y="24.3">DEBUG4/GPIO_04</text>
<text x="153.4" y="26.4">DEBUG5/GPIO_05</text>
<text x="153.4" y="28.6">DEBUG6/GPIO_06</text>
<text x="65.1" y="30.7">GPIO_15</text>
<text x="65.1" y="32.9">GPIO_24/STRAP_R5_LOCK_STEP</text>
<text x="65.1" y="35">GPIO_25/I2S0_SD_IN/I2S1_SD_IN3/STRAP_USB_HOST_DEV</text>
<text x="153.4" y="30.7">DEBUG7/GPIO_07</text>
<text x="65.1" y="37.1">GPIO_26/STRAP_IST_POST_AUTO_MODE</text>
<text x="65.1" y="39.2">GPIO_27/STRAP_BOOT_MODE_SEL0</text>
<text x="65.1" y="41.4">GPIO_28/STRAP_BOOT_MODE_SEL1</text>
<text x="147" y="37.1">TS_TRIG_IN00/GPIO_187</text>
<text x="147" y="39.2">TS_TRIG_IN01/GPIO_188</text>
<text x="147" y="41.4">TS_TRIG_IN10/GPIO_189</text>
<text x="65.1" y="43.5">GPIO_29/I2S0_SD_IN2/I2S1_SD_OUT/STRAP_BOOT_MODE_SEL2</text>
<text x="65.1" y="45.6">GPIO_30/I2S0_SD_IN3/I2S1_SD_OUT2/IST_POST_TEST_SEL0</text>
<text x="65.1" y="47.8">GPIO_31/I2S0_SD_OUT3/I2S1_SD_OUT3/BOOT_FAIL</text>
<text x="145.7" y="47.8">ERR_RPT_L0_N/GPIO_126</text>
<text x="147" y="43.5">TS_TRIG_IN11/GPIO_190</text>
<text x="65.1" y="49.9">GPIO_107/STRAP_IST_POST_BYPASS</text>
<text x="65.1" y="52">GPIO_108/I2C_SM2_SUS_OUTn/STRAP_PCIE_X4_IS_RC</text>
<text x="145.7" y="52">ERR_RPT_L1_N/GPIO_141</text>
<text x="145.8" y="49.9">ERR_RPT_L0_P/GPIO_125</text>
<text x="65.1" y="56.3">GPIO_245</text>
<text x="65.1" y="54.2">GPIO_244</text>
<text x="145.8" y="54.2">ERR_RPT_L1_P/GPIO_140</text>
<text x="65.1" y="60.6">PWM0/GPIO_80</text>
<text x="65.1" y="62.7">PWM1/GPIO_81</text>
<text x="65.1" y="64.9">PWM2/GPIO_82</text>
<text x="141" y="64.9">JTAG_TRST/CAN_RX2/GPIO_33</text>
<text x="151.2" y="60.6">JTAG_TDO/GPIO_36</text>
<text x="152.1" y="62.7">JTAG_TDI/GPIO_35</text>
<text x="65.1" y="67">PWM3/GPIO_83</text>
<text x="65.1" y="71.2">RST_N</text>
<text x="142.3" y="69.1">JTAG_TCK/CAN_TX2/GPIO_32</text>
<text x="151.2" y="67">JTAG_TMS/GPIO_34</text>
<text x="158" y="75.5">TEST_MODE</text>
<text x="65.1" y="81.9">PTP_PPS1/GPIO_192</text>
<text x="65.1" y="79.8">PTP_CLK/GPIO_184</text>
<text x="162" y="81.9">XTAL_IN</text>
<text x="205.9" y="81.9">OUT</text>
<text x="212.6" y="81.9">VCC</text>
<text x="65.1" y="84">PTP_PPS0/GPIO_191</text>
<text x="160.7" y="86.2">XTAL_INB</text>
<text x="205.9" y="88.3">GND</text>
<text x="213.9" y="88.3">EN</text>
<text x="208" y="107.5">OUT</text>
<text x="214.7" y="107.5">VCC</text>
<text x="208" y="113.9">GND</text>
<text x="216.1" y="113.9">EN</text>
</g>
<g font-size="1.9" fill="#004040">
<text x="187.1" y="14.5">TP260</text>
<text x="187.3" y="20.9">TP287 TP_18S</text>
<text x="186.9" y="27.3">TP17 TP_18S</text>
<text x="186.9" y="29.4">TP18 TP_18S</text>
<text x="186.9" y="46.5">TP291</text>
<text x="186.9" y="48.6">TP292</text>
</g>
<g font-size="1.9" fill="#ff0080">
<text x="221.9" y="22.8">Debug4 is configured same In/Out both A/B</text>
<text x="221.9" y="24.7">Debug5 is configured same In/Out both A/B</text>
<text x="232.5" y="54.8">ERR_L1</text>
<text x="241" y="54.8">inform MCU some</text>
<text x="259" y="54.8">ERR happened</text>
</g>
<g font-size="1.9" fill="#000080">
<text x="21.3" y="76.4">100nF/16V</text>
<text x="245.4" y="82.8">105/10V</text>
<text x="245.4" y="112.6">105/10V DNP</text>
</g>
<g font-size="1.5">
<text x="31.1" y="1.6">5</text>
<text x="89" y="1.6">4</text>
<text x="146.9" y="1.6">3</text>
<text x="204.9" y="1.6">2</text>
<text x="262.8" y="1.6">1</text>
<text x=".6" y="24.3">D</text>
<text x="292.4" y="24.3">D</text>
<text x=".6" y="65.8">C</text>
<text x="292.4" y="65.8">C</text>
<text x=".6" y="107.4">B</text>
<text x="292.4" y="107.4">B</text>
<text x=".6" y="149.1">A</text>
<text x="292.4" y="149.1">A</text>
<text x="31.1" y="170.1">5</text>
<text x="89" y="170.1">4</text>
<text x="146.9" y="170.1">3</text>
<text x="204.9" y="170.1">2</text>
<text x="262.8" y="170.1">1</text>
</g>
</svg>
